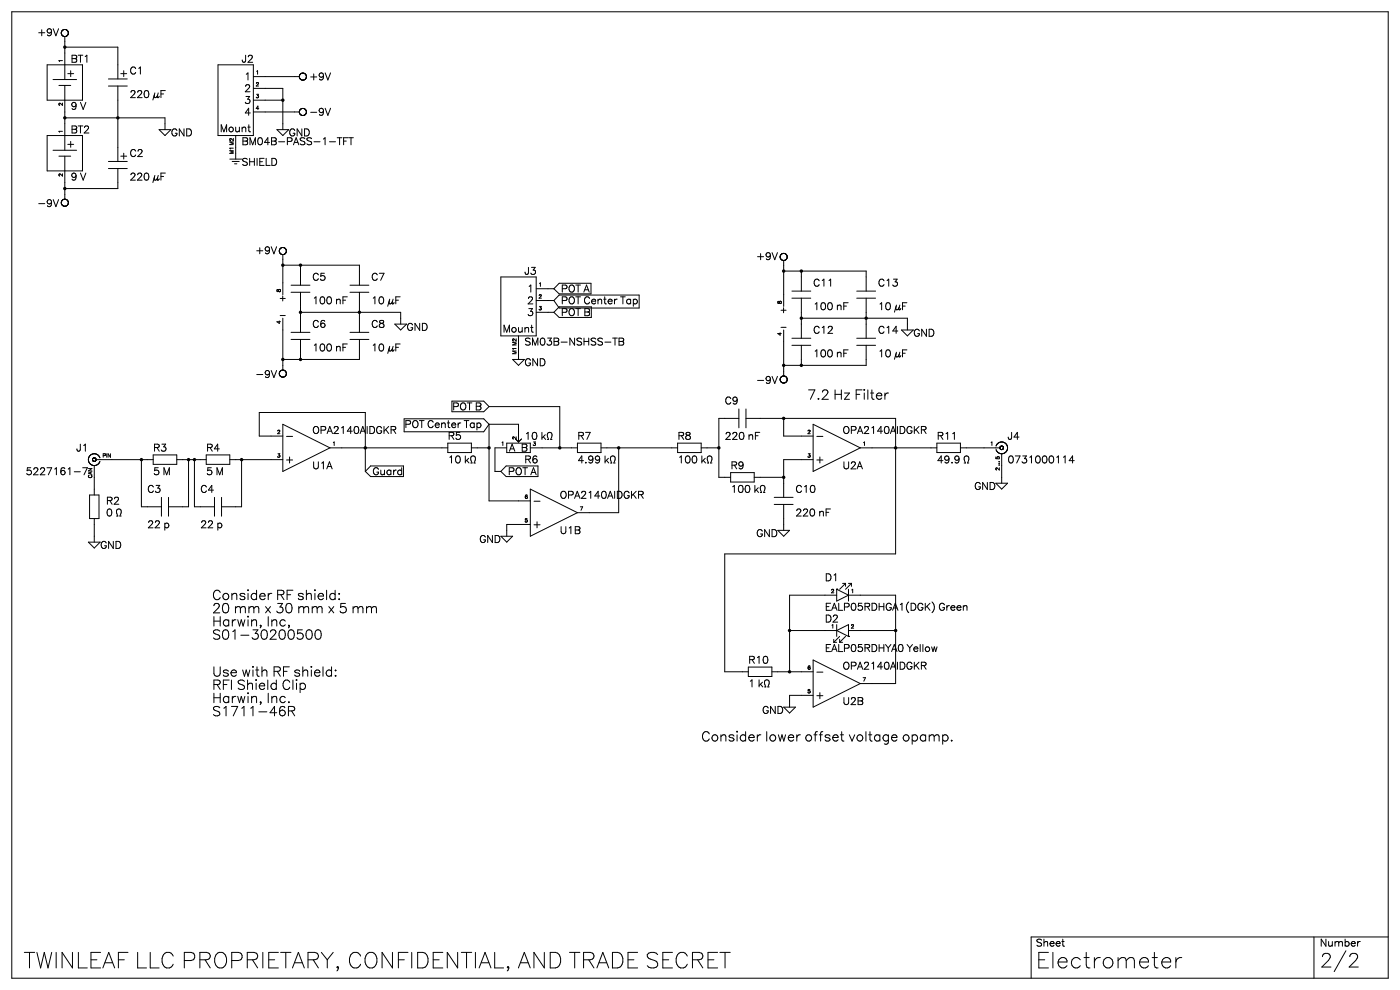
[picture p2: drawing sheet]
<svg xmlns="http://www.w3.org/2000/svg" width="297mm" height="210mm" viewBox="0 0 297 210" stroke-linecap="round" stroke-linejoin="round" font-family="sans-serif">
<g fill="none" stroke="#000" stroke-width=".21">
<path d="M2.5 2.5h292v205h-292zM10 13.8h7.5v7.5h-7.5zM11.3 16.9h5M12.5 18.1h2.5M13.3 7.6l.2 .1M13.5 7.7h.1M13.5 6.3l-.2 .1M13.5 6.3h.1M13.6 7.7h.1M13.6 6.3h-.1M13.6 6.3h.1M13.7 7.7v.1"/>
<path d="M13.7 6.3h-.1M13.7 10h11.3v6.8M13.7 7.8v9.1M13.7 18.1v13.8M13.7 6.3h.1M13.8 7.7l-.1 .1M13.8 6.3h.1M13.9 7.7h-.1M13.9 6.3h.1M13.9 7.7h.1M14 6.3h.1M14 7.7h-.1"/>
<path d="M14 7.7h.1M14.1 7.7h-.1M14.1 6.3v.1M14.1 7.6v.1M14.1 6.4h.1M14.2 7.6h-.1M14.2 6.4h.1M14.2 7.6h.1M14.3 7.6h-.1M14.3 6.4v.1M14.3 7.5v.1M14.3 6.5l.1 .1"/>
<path d="M14.3 7.5h.1M14.4 7.4l-.1 .1M14.4 6.6h.1M14.4 7.4h.1M14.4 6.6l.1 .2M14.4 15.6h1.2M14.5 7.2l-.1 .2M14.5 6.8v.1M14.5 7.1v.1M14.5 6.9h.1M14.5 7.1h.1M14.5 6.9v.1"/>
<path d="M14.5 7v.1M14.5 7h.1M15 15v1.2M23 16.8h4M23 18.3h4M25 18.3v15.9M25.6 15.6h1.3M26.2 15v1.2M46.2 13.8h7.5v14.9h-7.5zM53.7 18.7h6.3v8.8M53.7 16.2h9.8M63.5 16.2v.1"/>
<path d="M63.5 16.2h.1M63.5 16.3v.1M63.5 16.4v.1M63.5 16v.2M63.5 16.5h.1M63.5 16h.1M63.5 16.5l.2 .3M63.6 15.9l-.1 .1M63.6 15.9h.1M63.7 15.8l-.1 .1M63.7 15.7v.1M63.7 16.8h.1"/>
<path d="M63.8 16.8l.1 .1M63.9 15.6l-.2 .1M63.9 16.9h.1M63.9 15.6h.1M63.9 16.9l.1 .1M64 15.5l-.1 .1M64 17h.1M64 15.5h.1M64.1 17h.1M64.2 15.5h-.2M64.2 17h.1M64.3 15.5h-.1"/>
<path d="M64.3 15.5h.2M64.4 17h-.1M64.4 17h.1M64.5 17h-.1M64.5 15.5h.1M64.5 17h.1M64.5 15.5l.2 .1M64.5 16.9v.1M64.6 16.9h-.1M64.7 15.6v.1M64.7 15.7h.1M64.8 15.7h.1"/>
<path d="M64.8 15.7v.1M64.8 15.8l.1 .1M64.9 16.6l-.3 .3M10 28.7h7.5v7.5h-7.5zM11.3 31.9h5M12.5 33.1h2.5M13.7 33.1v9.1M13.7 25h21.3v2.5M14.4 30.6h1.2M15 30v1.2M23 34.2h4M23 35.7h4"/>
<path d="M25 35.7v4.3h-11.3M25.6 33.1h1.3M26.2 32.5v1.3M33.7 27.5h2.6l-1.3 1.2zM48.8 33.8h2.5M49.2 34.2h1.5M49.8 34.7h.5M50 28.7v5.1M53.7 21.3h6.3M53.7 23.7h9.8M58.7 27.5h2.5l-1.2 1.2zM63.5 23.7v.1"/>
<path d="M63.5 23.8h.1M63.5 23.7h.1M63.5 23.8v.1M63.5 23.6v.1M63.5 23.9h.1M63.5 23.6h.1M63.5 23.9v.1M63.5 23.5v.1M63.5 24h.1M63.6 24v.1M63.6 24.1h.1M63.6 23.4l-.1 .1"/>
<path d="M63.6 24.1v.1M63.6 23.4h.1M63.6 24.2h.1M63.7 24.2v.1M63.7 23.2l-.1 .2M63.7 24.3l.1 .1M63.7 23.2h.1M63.8 23.2h-.1M63.8 23.1v.1M63.8 24.4h.1M63.9 23.1h-.1M63.9 24.4l.1 .1"/>
<path d="M63.9 23.1h.1M64 23l-.1 .1M64 24.5h.1M64 23h.1M64.1 23h-.1M64.1 24.5h.1M64.1 23h.1M64.2 23h-.1M64.2 24.5h.1M64.3 23h-.1M64.3 23h.1M64.4 24.5h-.1"/>
<path d="M64.4 23h.1M64.4 24.5h.1M64.5 24.5h-.1M64.5 23h.1M64.5 24.5h.1M64.5 23v.1M64.5 24.4v.1M64.5 23.1h.1M64.6 24.4h-.1M64.6 23.1h.1M64.6 24.4h.1M64.7 24.4h-.1"/>
<path d="M64.7 23.1l.2 .3M64.7 24.4h.1M64.7 24.3v.1M64.8 24.3h-.1M64.8 24.3h.1M64.8 24.2v.1M64.9 24.2h-.1M64.9 24.2h.1M64.9 24.1v.1M74 29.2h1M74.5 29.2v1.5M13.3 43.6l.2 .1"/>
<path d="M13.3 42.4h.1M13.4 42.3l-.1 .1M13.4 42.3h.1M13.5 43.7h.1M13.6 42.3h-.2M13.6 43.7h.1M13.6 42.3h.1M13.7 42.3h-.1M13.7 43.7h.1M13.7 42.2l.1 .1M13.7 42.2v.1M13.8 42.3h.1"/>
<path d="M13.8 43.7h-.1M13.9 42.3h.1M13.9 43.7h-.1M13.9 43.7h.1M14 42.3h.1M14 43.7h-.1M14 43.7h.1M14.1 42.3v.1M14.1 43.7h-.1M14.1 42.4h.1M14.1 43.6v.1M14.2 42.4l.2 .3"/>
<path d="M14.2 43.6h-.1M14.2 43.6h.1M14.3 43.6h-.1M14.3 43.5v.1M14.3 43.5h.1M14.4 43.4l-.1 .1M14.4 43.4h.1M14.4 42.7h.1M14.4 43.3v.1M14.4 42.7l.1 .1M14.5 42.8h.1M14.5 42.8v.1"/>
<path d="M14.5 43.2l-.1 .1M14.5 43.1v.1M14.5 42.9h.1M14.5 42.9v.1M14.5 43v.1M14.5 43h.1M59.5 53.8l.1 .1M59.6 53.9h.1M59.7 53.9l.2 .1M59.7 52.5l-.2 .2M59.8 52.5h-.1M59.9 54h.1"/>
<path d="M59.9 52.5h-.1M59.9 52.5h.1M60 54h.1M60 52.5h-.1M60 54v8.5M60 56.2h16.3v4.3M60 52.5h.1M60.1 54h-.1M60.1 52.5h.1M60.1 54h.1M60.1 52.5l.2 .1M60.2 54h-.1"/>
<path d="M60.2 54h.1M60.3 53.9l-.1 .1M60.3 52.6h.1M60.3 53.9h.1M60.4 53.9h-.1M60.4 52.6h.1M60.4 53.9h.1M60.4 52.6l.1 .1M60.5 53.8l-.1 .1M60.5 52.7h.1M60.6 52.7v.1M60.6 52.8h.1"/>
<path d="M60.6 53.7l-.1 .1M60.6 53.7h.1M60.6 52.8l.1 .3M60.7 53.4l-.1 .3M60.7 53.1h.1M60.7 53.4h.1M60.7 53.1v.1M60.7 53.3v.1M60.7 53.2h.1M60.7 53.3h.1M60.7 53.2v.1M63.8 56.2v4.3"/>
<path d="M106.2 58.8h7.6v12.5h-7.6zM165.8 55.1h.1M165.8 55.1l.2 .1M165.9 53.8l-.1 .1M166 53.8h-.1M166 55.2h.1M166 53.8h.1M166.1 55.2h.1M166.1 53.8h-.1M166.1 53.8h.1M166.2 55.2l.1 .1M166.2 53.8h-.1"/>
<path d="M166.3 55.3v9.7M166.3 57.5h17.4v4.3M166.3 53.8h.1M166.3 53.8h-.1M166.3 55.2v.1M166.4 53.8h.1M166.5 55.2h-.2M166.5 53.8h.1M166.5 55.2h.1M166.6 55.2h-.1M166.6 53.8h.1M166.6 55.2h.1"/>
<path d="M166.6 53.8l.1 .1M166.7 55.1l-.1 .1M166.7 53.9h.1M166.7 55.1h.1M166.8 53.9v.1M166.8 54h.1M166.8 54l.1 .1M166.9 54.1l.1 .2M166.9 54.9l-.2 .2M166.9 54.8v.1M167 54.8h-.1M167 54.7v.1"/>
<path d="M167 54.3h.1M167 54.3v.1M167 54.6v.1M167 54.6h.1M167 54.4h.1M167 54.4v.1M167 54.5v.1M167 54.5h.1M170 57.5v4.3M59.4 66.9h1.1M59.5 79.8l.1 .1M59.6 78.6l-.1 .1"/>
<path d="M59.6 79.9h.1M59.6 78.6h.1M59.7 79.9v.1M59.7 78.5l-.1 .1M59.7 80h.1M59.8 78.5h-.1M59.8 80h.1M59.9 78.5h-.1M59.9 80h.1M59.9 78.5h.1M60 78.5h-.1M60 80h.1"/>
<path d="M60 67.5v11M60 78.5h.1M60.1 78.5h.1M60.1 80h-.1M60.1 80h.1M60.2 78.5h.1M60.2 80h-.1M60.2 78.5l.1 .1M60.2 80h.1M60.3 78.6h.1M60.3 79.9l-.1 .1M60.3 79.9h.1"/>
<path d="M60.4 79.9h-.1M60.4 79.9h.1M60.4 78.6l.1 .1M60.5 78.7h.1M60.6 78.7v.1M60.6 78.8h.1M60.6 78.8l.1 .1M60.6 79.7l-.2 .2M60.6 79.6v.1M60.7 78.9h.1M60.7 78.9v.1M60.7 79.6h-.1"/>
<path d="M60.7 79.5v.1M60.7 79h.1M60.7 79v.1M60.7 79.5h.1M60.7 79.4v.1M60.7 79.1h.1M60.7 79.1v.1M60.7 79.4h.1M60.7 79.3v.1M60.7 79.2h.1M60.8 79.2l-.1 .1M61.7 70.5h4.1"/>
<path d="M61.7 72h4.1M61.7 60.5h4.1M61.7 62h4.1M63.8 62v8.5M63.8 72v4.2M63.8 66.3h21.2v2.4M74.2 70.5h4M74.2 72h4M74.2 60.5h4M74.2 62h4M76.3 62v8.5M76.3 72v4.2h-16.3"/>
<path d="M83.8 68.7h2.4l-1.2 1.3zM108.8 76.2h2.4l-1.2 1.3zM110 71.3v4.9M113.8 61.2h3.7M113.8 66.3h3.7M113.8 63.7h3.7M117.5 61.2l1.1 1.1h6.8M117.5 66.3l1.1 1h6.8M117.5 63.7l1.1 1.6h17M125.4 60.1h-6.8l-1.1 1.1M125.4 65.1h-6.8l-1.1 1.2M135.6 62.6h-17l-1.1 1.1"/>
<path d="M165.7 69.4h1.1M165.8 79.9h.1M165.9 79.9h-.1M165.9 79.8v.1M166 79.8h-.1M166 79.8h.1M166.1 79.8h-.1M166.1 79.8h.1M166.2 79.8h-.1M166.3 70v9.7M166.3 79.7v.1M166.3 79.7l-.1 .1"/>
<path d="M166.3 79.8h.1M166.4 79.8h.1M166.4 79.8h.2M166.6 79.8h.1M166.6 79.8l.1 .1M166.7 79.9h.1M166.8 79.9v.1M166.8 80h.1M168 61.8h4M168 63.3h4M168 71.7h4M168 73.2h4"/>
<path d="M170 63.3v8.4M170 73.2v4.3M170 67.5h22.5v2.5M181.8 61.8h3.9M181.8 63.3h3.9M181.8 71.7h3.9M181.8 73.2h3.9M183.7 63.3v8.4M183.7 73.2v4.3h-17.4M191.2 70h2.6l-1.3 1.3zM6.5 99.2h-.7l-.1 .7 .6-.2 .3 .2M18.9 96.9l-.1 .7 .2 .6"/>
<path d="M19 96.8l-.1 .1M19.5 98.6v.1M19.5 98.7h.5M19.6 97.5h.1M19.6 97.5v.1M19.6 97.6h.1M19.6 97.4v.1M19.6 97.4h.1M19.7 97.6v.1M19.7 97.7h.1M19.7 97.3l-.1 .1M19.7 97.3h.1"/>
<path d="M19.7 97.8h.1M19.7 97.2v.1M19.7 97.2h.1M19.8 97.2h-.1M19.8 97.2h.1M19.8 97.8h.1M19.9 97.8v.1M19.9 97.1v.1M19.9 97.9h.1M19.9 97.1h.1M20 97.9h.1M20 97.1h.1"/>
<path d="M20 98.8v6.2M20.1 97.9h.1M20.1 97.1h.1M20.1 97.1v.1M20.1 97.8v.1M20.1 97.2h.1M20.2 97.8h.1M20.2 97.2h.1M20.3 97.8h-.1M20.3 97.8h.1M20.3 97.2v.1M20.3 97.7v.1"/>
<path d="M20.3 97.3h.1M20.3 97.7h.1M20.3 97.3v.1M20.3 97.6v.1M20.3 97.4h.1M20.4 97.6h-.1M20.4 97.6h.1M20.4 97.4h.1M20.4 97.4v.1M20.4 97.5h.1M20.4 97.5h12.1M20.7 98.6l-.7 .1"/>
<path d="M20.7 98.5v.1M20.9 96.6l-.5-.3h-.5l-.6 .1-.3 .4M20.9 96.6v.1M20.9 96.7l.3 .4M21.2 97.9l-.5 .6M30 97.5v10h4.3M32.5 96.5h5v2h-5zM37.5 97.5h6.3M40 97.5v10h-4.2M41.2 97.5v10h4.3M43.8 96.5h5v2h-5zM48.8 97.5h11.2"/>
<path d="M51.3 97.5v10h-4.3M60 90l10 5-10 5zM60 92.5h-5v-5h22.5v12.5M60.8 92.6h1.3M70 95h25M85.6 98.8h-7l-1.1 1.2M85.7 88.8h16.9l1.1 1.2M95 94h5v2h-5zM95.9 85.1h6.7l1.1 1.2M100 95h3.7M100.3 96.7h.1a.62 .62 0 0 1 .4 1l-.2 .5h.3M103.7 90v16.3h8.8"/>
<path d="M103.7 90h6.3v3.7M103.7 86.3h15v8.7M103.7 86.3l-1.1 1h-6.7M103.7 90l-1.1 1.6h-16.9M107.5 96h5M107.5 94h5M107.5 95h-2.5v5h1.2M109.4 93.1l.6 .6M110.6 93.1l-.6 .6M112.5 95h10M114.1 98.8h-6.7l-1.2 1.2M116.5 91.7h.2a.62 .62 0 0 1 .3 1l-.2 .5h.3"/>
<path d="M122.5 94h5v2h-5zM127.5 95h16.2M129.7 96.8l.4-.1a.62 .62 0 0 1 .3 1l-.2 .5h.3M131.2 95v13.7h-8.7M143.7 94h5.1v2h-5.1zM148.8 95h3.7M150.3 96.8l.3-.1a.62 .62 0 0 1 .4 1l-.2 .5h.2M156.8 86.8v4M156.8 88.7h-4.3v12.5h2.5M158.3 86.8v4M158.3 88.7h31.7v28.8h-36.2v25h4.9M165.8 81.1h.1"/>
<path d="M165.9 81.1v.1M165.9 81.2h.1M166 81.2h.1M166.1 81.2h.1M166.2 81.2h.1M166.3 88.7v3.8h6.2M166.3 81.2h.1M166.4 81.2h-.1M166.4 81.2h.1M166.5 81.2h-.1M166.5 81.2h.1M166.8 80l.1 .1"/>
<path d="M166.9 80.1h.1M166.9 80.9l-.4 .3M166.9 80.9h.1M166.9 80.1l.1 .2M166.9 80.8v.1M167 80.8h-.1M167 80.3h.1M167 80.3v.1M167 80.4h.1M167 80.4v.1M167 80.6v.2M167 80.5v.1"/>
<path d="M172.5 97.5h-6.2v8M172.5 90l10 5-10 5zM173.3 92.6h1.3M182.5 95h16.3M198.8 94h4.9v2h-4.9zM203.7 95h8.4M204.5 98.2h.3a1.15 1.15 0 0 1 0-1.4l.3-.1a.62 .62 0 0 1 .4 1l-.3 .5h.3M211.3 95.4l.4 .6 .8 .2M211.7 94l-.4 .6M211.8 94h-.1M212.1 95h.1M212.1 95.1h.1"/>
<path d="M212.1 94.9v.1M212.1 94.9h.1M212.2 94.9h-.1M212.2 95.2h.1M212.2 94.8v.1M212.2 94.8h.1M212.2 95.2v.1M212.2 95.3h.1M212.2 94.7v.1M212.3 94.7h-.1M212.3 95.3h.1M212.3 94.7h.1"/>
<path d="M212.4 95.4h.1M212.4 94.6v.1M212.4 94.6h.1M212.5 95.4h.1M212.5 94.6h.1M212.5 96.2v6.3M212.6 95.4h-.1M212.6 95.4h.1M212.6 94.6h.1M212.6 94.6v.1M212.6 94.7h.1M212.7 95.3h-.1"/>
<path d="M212.7 94.7h.1M212.7 95.3h.1M212.8 94.7h.1M212.8 95.3h-.1M212.8 95.3h.1M212.8 94.7v.1M212.8 94.8h.1M212.8 95.2h.1M212.8 94.8v.1M212.8 95.1v.1M212.9 94.9h.1M212.9 95.1h.1"/>
<path d="M212.9 94.9v.1M212.9 95v.1M212.9 95h.1M213 93.8h-.6l-.6 .2M213 96.1l-.5 .1M213.4 94.1l.1 .2M213.5 94.3h.1M213.5 94.3l.3 .7-.3 .7M226.8 97.7h1.1M5.7 100.4l.3 .3 .6-.2M18.8 115h2.4l-1.2 1.3zM19 105h2v5h-2z"/>
<path d="M20 110v5M24.7 109.5h.3a1.15 1.15 0 0 1-.1-1.5h.4a.62 .62 0 0 1 .3 1l-.2 .5h.3M34.3 105.5v4M35.8 105.5v4M45.5 105.5v4M47 105.5v4M77.5 100l1.1 1.1h7M106.2 100l1.2 1.1h6.7M106.2 113.7h2.6l-1.3 1.3zM112.5 103.8l10 4.9-10 5zM112.5 111.3h-5v2.4M113.3 106.3h1.3"/>
<path d="M155 100.3h5v2h-5zM160 101.2h6.3M161.5 103h.4a.62 .62 0 0 1 .3 1l-.2 .5h.3M164.3 107h3.9M164.3 105.5h3.9M165 112.5h2.5l-1.2 1.2zM166.3 107v5.5M211.3 102.5h2.5l-1.3 1.3zM66.9 134a.61 .61 0 0 1 .6-.4 .61 .61 0 0 1 .5 .4 1.01 1.01 0 0 1-.6 1.6l-.5-.4M167.5 133.7h10M177.5 125h.1M177.5 133.7l2.5-1.2v2.5"/>
<path d="M177.5 125v2.5l2.5-1.3M177.5 132.5v2.5M177.5 125l2.5 1.2M177.5 126.2h-10v16.3M177.5 133.7l2.5 1.3M178.1 135l-1.2 1.3v-.7M178.8 123.8h.6M179.4 123.8l-1.3 1.2M179.4 123.8v.6M179.4 135l-1.3 1.3v-.7M180 135h.1M180 123.8h.6"/>
<path d="M180 125v2.5M180 126.2h10v18.8h-7.5M180 133.7h10M180.6 123.8l-1.2 1.2M180.6 123.8v.6M61.9 150.8l.6 1.1M62.4 150.6l-.4 .2M158.7 141.5h5v2h-5zM162.8 144.2a.62 .62 0 0 1 .3 1l-.2 .5h.3M163.7 142.5h8.8M166.3 150h2.4l-1.2 1.3zM172.5 140l10 5-10 5z"/>
<path d="M172.5 147.5h-5v2.5M173.3 142.6h1.3M278.7 198.7v8.8M294.5 198.7h-75.7v8.8M286.2 205.1h1.9M287.7 202.4a.66 .66 0 0 1 .2 .9l-.3 .4"/>
</g>
<g fill="none" stroke="#000" stroke-width=".75">
<path d="M13.7 10h.1M13.7 25h.1M13.7 40h.1M25 25h.1M60 21.2v.1M60 56.2h.1M63.8 56.2h.1M166.3 57.5h.1M170 57.5h.1M60 76.2h.1M63.8 66.2v.1M63.8 76.2h.1"/>
<path d="M76.3 66.2v.1M166.3 77.5h.1M170 67.5h.1M170 77.5h.1M183.7 67.5h.1M30 97.5h.1M40 97.5h.1M41.2 97.5h.1M51.3 97.5h.1M77.5 95h.1M103.7 95h.1M118.7 95h.1"/>
<path d="M131.2 95h.1M152.5 95h.1M166.3 88.7h.1M190 95h.1M166.3 101.2h.1M167.5 133.7h.1M190 133.7h.1M167.5 142.5h.1"/>
</g>
<g font-size="5.3">
<text x="5" y="205.4">TWINLEAF LLC PROPRIETARY, CONFIDENTIAL, AND TRADE SECRET</text>
<text x="219.8" y="205.4">Electrometer</text>
</g>
<text font-size="4.6" x="280" y="205.2">2/2</text>
<g font-size="3.2">
<text x="171.3" y="84.8">7.2 Hz Filter</text>
<text x="45" y="127.3">Consider RF shield:</text>
<text x="45" y="130.1">20 mm x 30 mm x 5 mm</text>
<text x="45" y="132.9">Harwin, Inc,</text>
<text x="45" y="135.7">S01-30200500</text>
<text x="45" y="143.5">Use with RF shield:</text>
<text x="45" y="146.3">RFI Shield Clip</text>
<text x="45" y="149.1">Harwin, Inc.</text>
<text x="45" y="151.9">S1711-46R</text>
<text x="148.7" y="157.3">Consider lower offset voltage opamp.</text>
</g>
<g font-size="2.4">
<text x="8.2" y="7.6">+9V</text>
<text x="15" y="13.2">BT1</text>
<text x="27.5" y="15.7">C1</text>
<text x="51.2" y="13.2">J2</text>
<text x="51.9" y="17">1</text>
<text x="65.6" y="17">+9V</text>
<text x="15" y="23.3">9 V</text>
<text x="27.5" y="20.7">220 µF</text>
<text x="51.9" y="22">3</text>
<text x="51.9" y="19.5">2</text>
<text x="15" y="28.2">BT2</text>
<text x="36.2" y="28.9">GND</text>
<text x="46.7" y="28">Mount</text>
<text x="51.9" y="24.5">4</text>
<text x="61.2" y="28.9">GND</text>
<text x="65.6" y="24.5">-9V</text>
<text x="27.5" y="33.3">C2</text>
<text x="51.2" y="30.8">BM04B-PASS-1-TFT</text>
<text x="51.2" y="35.1">SHIELD</text>
<text x="15" y="38.3">9 V</text>
<text x="27.5" y="38.3">220 µF</text>
<text x="8.8" y="43.9">-9V</text>
<text x="54.4" y="53.9">+9V</text>
<text x="66.2" y="59.5">C5</text>
<text x="78.8" y="59.5">C7</text>
<text x="111.3" y="58.2">J3</text>
<text x="160.7" y="55.1">+9V</text>
<text x="66.2" y="64.5">100 nF</text>
<text x="78.8" y="64.5">10 µF</text>
<text x="111.9" y="62">1</text>
<text x="111.9" y="64.5">2</text>
<text x="119" y="62">POT A</text>
<text x="119" y="64.5">POT Center Tap</text>
<text x="172.5" y="65.8">100 nF</text>
<text x="172.5" y="60.8">C11</text>
<text x="186.3" y="65.8">10 µF</text>
<text x="186.3" y="60.8">C13</text>
<text x="66.2" y="69.5">C6</text>
<text x="78.8" y="69.5">C8</text>
<text x="86.3" y="70.1">GND</text>
<text x="106.7" y="70.5">Mount</text>
<text x="111.9" y="67">3</text>
<text x="119" y="67">POT B</text>
<text x="172.5" y="70.7">C12</text>
<text x="186.3" y="70.7">C14</text>
<text x="193.7" y="71.4">GND</text>
<text x="66.2" y="74.5">100 nF</text>
<text x="78.8" y="74.5">10 µF</text>
<text x="111.3" y="73.2">SM03B-NSHSS-TB</text>
<text x="111.3" y="77.6">GND</text>
<text x="172.5" y="75.8">100 nF</text>
<text x="186.3" y="75.8">10 µF</text>
<text x="55" y="80.1">-9V</text>
<text x="161.3" y="81.4">-9V</text>
<text x="95" y="87">POT B</text>
<text x="153.8" y="85.7">C9</text>
<text x="16.2" y="95.8">J1</text>
<text x="32.5" y="95.8">R3</text>
<text x="43.7" y="95.8">R4</text>
<text x="66.2" y="92">OPA2140AIDGKR</text>
<text x="84.6" y="90.8">POT Center Tap</text>
<text x="95" y="93.3">R5</text>
<text x="108" y="95.8">A B</text>
<text x="111.3" y="93.3">10 k</text>
<text x="122.5" y="93.3">R7</text>
<text x="143.8" y="93.3">R8</text>
<text x="153.8" y="93.3">220 nF</text>
<text x="178.7" y="92">OPA2140AIDGKR</text>
<text x="198.7" y="93.3">R11</text>
<text x="213.8" y="93.3">J4</text>
<text x="7.3" y="100.7">5227161-7</text>
<text x="32.5" y="100.7">5 M</text>
<text x="43.7" y="100.7">5 M</text>
<text x="60.5" y="98.2">+</text>
<text x="66.2" y="99.5">U1A</text>
<text x="79" y="100.7">Guard</text>
<text x="95" y="98.2">10 k</text>
<text x="107.8" y="100.7">POT A</text>
<text x="111.3" y="98.2">R6</text>
<text x="122.5" y="98.2">4.99 k</text>
<text x="143.8" y="98.2">100 k</text>
<text x="155" y="99.5">R9</text>
<text x="173" y="98.2">+</text>
<text x="178.7" y="99.5">U2A</text>
<text x="198.7" y="98.2">49.9</text>
<text x="213.8" y="98.2">0731000114</text>
<text x="22.5" y="107">R2</text>
<text x="31.3" y="104.5">C3</text>
<text x="42.5" y="104.5">C4</text>
<text x="118.7" y="105.8">OPA2140AIDGKR</text>
<text x="155" y="104.5">100 k</text>
<text x="168.8" y="104.5">C10</text>
<text x="205.9" y="103.9">GND</text>
<text x="22.5" y="109.5">0</text>
<text x="31.3" y="112">22 p</text>
<text x="42.5" y="112">22 p</text>
<text x="113" y="112">+</text>
<text x="118.7" y="113.2">U1B</text>
<text x="159.7" y="113.9">GND</text>
<text x="168.8" y="109.5">220 nF</text>
<text x="21.3" y="116.4">GND</text>
<text x="100.9" y="115.1">GND</text>
<text x="175" y="123.3">D1</text>
<text x="175" y="129.5">EALP05RDHGA1(DGK) Green</text>
<text x="175" y="132">D2</text>
<text x="158.7" y="140.8">R10</text>
<text x="175" y="138.3">EALP05RDHYA0 Yellow</text>
<text x="178.7" y="142">OPA2140AIDGKR</text>
<text x="158.7" y="145.8">1 k</text>
<text x="173" y="148.3">+</text>
<text x="178.7" y="149.5">U2B</text>
<text x="160.9" y="151.4">GND</text>
<text x="219.8" y="200.7">Sheet</text>
<text x="280" y="200.7">Number</text>
</g>
<g font-size="2">
<text x="59.6" y="63.9">+</text>
<text x="165.8" y="66.4">+</text>
</g>
<g font-size="1.2">
<text x="13.3" y="13.2" transform="rotate(-90 13.3 13.2)">1</text>
<text x="54.2" y="15.7">1</text>
<text x="13.3" y="22.4" transform="rotate(-90 13.3 22.4)">2</text>
<text x="54.2" y="20.7">3</text>
<text x="54.2" y="18.2">2</text>
<text x="54.2" y="23.3">4</text>
<text x="13.3" y="28.2" transform="rotate(-90 13.3 28.2)">1</text>
<text x="49.5" y="32.9" transform="rotate(-90 49.5 32.9)">M1 M2</text>
<text x="13.3" y="37.4" transform="rotate(-90 13.3 37.4)">2</text>
<text x="59.5" y="62" transform="rotate(-90 59.5 62)">8</text>
<text x="114.3" y="60.7">1</text>
<text x="114.3" y="65.7">3</text>
<text x="114.3" y="63.2">2</text>
<text x="165.8" y="64.5" transform="rotate(-90 165.8 64.5)">8</text>
<text x="59.5" y="68.7" transform="rotate(-90 59.5 68.7)">4</text>
<text x="165.8" y="71.2" transform="rotate(-90 165.8 71.2)">4</text>
<text x="109.5" y="75.4" transform="rotate(-90 109.5 75.4)">M1 M2</text>
<text x="58.8" y="92">2</text>
<text x="70.5" y="94.5">1</text>
<text x="106.3" y="94.5">1</text>
<text x="109.5" y="93.2" transform="rotate(-90 109.5 93.2)">2</text>
<text x="113" y="94.5">3</text>
<text x="171.3" y="92">2</text>
<text x="183" y="94.5">1</text>
<text x="210.1" y="94.5">1</text>
<text x="19.5" y="101.8" transform="rotate(-90 19.5 101.8)">CAN</text>
<text x="21.7" y="97">PIN</text>
<text x="58.8" y="97">3</text>
<text x="171.3" y="97">3</text>
<text x="212" y="99.8" transform="rotate(-90 212 99.8)">2 ... 5</text>
<text x="111.3" y="105.7">6</text>
<text x="111.3" y="110.7">5</text>
<text x="123" y="108.2">7</text>
<text x="176.3" y="125.7">2</text>
<text x="180.5" y="125.7">1</text>
<text x="176.3" y="133.3">1</text>
<text x="180.5" y="133.3">2</text>
<text x="171.3" y="142">6</text>
<text x="171.3" y="147">5</text>
<text x="183" y="144.5">7</text>
</g>
</svg>
